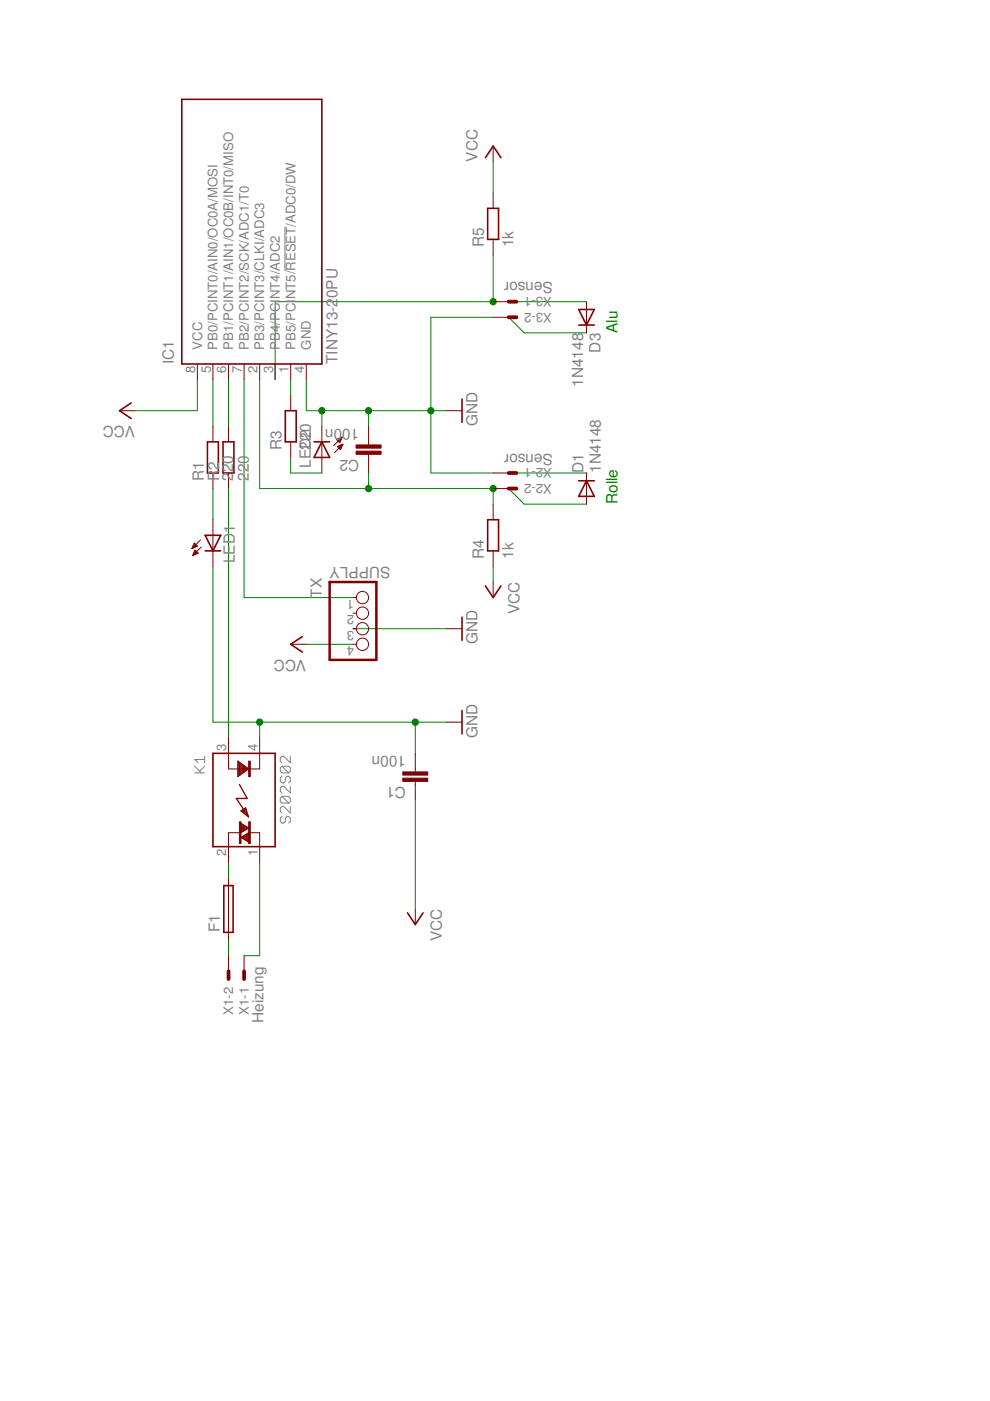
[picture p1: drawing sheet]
<svg xmlns="http://www.w3.org/2000/svg" width="210mm" height="297mm" viewBox="0 0 210 297" stroke-linecap="round" stroke-linejoin="round" font-family="sans-serif">
<g fill="#008000" stroke="#008000" stroke-width=".21">
<path d="M91.4 87.1h3.3z"/>
<path d="M78.1 87.1h13.3z"/>
<path d="M68.2 87.1h9.9z"/>
<path d="M64.9 87.1h3.3z"/>
<path d="M64.9 80.5v6.6z"/>
<path d="M91.4 100.3h13.2z"/>
<path d="M91.4 87.1v13.2z"/>
<path d="M78.1 87.1v3.3z"/>
<path d="M68.2 87.1v3.3z"/>
<path d="M91.4 67.3h13.2z"/>
<path d="M91.4 67.3v19.8z"/>
<path d="M74.8 133.3h19.9z"/>
<path d="M88.1 153.1h6.6z"/>
<path d="M55.1 153.1h33z"/>
<path d="M55.1 153.1v3.3z"/>
<path d="M45.1 120.1v33z"/>
<path d="M45.1 153.1h10z"/>
<path d="M88.1 153.1v6.6z"/>
<path d="M28.6 87.1h13.2z"/>
<path d="M41.8 80.5v6.6z"/>
<path d="M64.9 136.6h9.9z"/>
<path d="M104.6 120.1v3.3z"/>
<path d="M88.1 169.6v23.1z"/>
<path d="M104.6 34.3v6.6z"/>
<path d="M48.4 80.5v9.9z"/>
<path d="M48.4 103.6v52.8z"/>
<path d="M45.1 80.5v9.9z"/>
<path d="M45.1 103.6v6.6z"/>
<path d="M51.8 80.5v46.2z"/>
<path d="M51.8 126.7h23z"/>
<path d="M48.4 182.8v3.3z"/>
<path d="M48.4 199.3v3.3z"/>
<path d="M55.1 182.8v19.8z"/>
<path d="M51.8 202.6h3.3z"/>
<path d="M107.8 100.3h16.6z"/>
<path d="M111.1 106.9h13.3z"/>
<path d="M107.8 103.6l3.3 3.3z"/>
<path d="M104.6 103.6v3.3z"/>
<path d="M78.1 103.6h26.5z"/>
<path d="M55.1 103.6h23z"/>
<path d="M55.1 80.5v23.1z"/>
<path d="M78.1 100.3v3.3z"/>
<path d="M61.6 80.5v3.3z"/>
<path d="M61.6 97v3.3z"/>
<path d="M61.6 100.3h6.6z"/>
<path d="M58.3 64v16.5z"/>
<path d="M58.3 64h46.3z"/>
<path d="M104.6 54.1v9.9z"/>
<path d="M107.8 64h16.6z"/>
<path d="M111.1 70.6h13.3z"/>
<path d="M107.8 67.3l3.3 3.3z"/>
<circle cx="91.3" cy="87.1" r=".67"/>
<circle cx="78.1" cy="87.1" r=".67"/>
<circle cx="68.2" cy="87.1" r=".67"/>
<circle cx="55" cy="153.1" r=".67"/>
<circle cx="88" cy="153.1" r=".67"/>
<circle cx="104.6" cy="103.6" r=".67"/>
<circle cx="78.1" cy="103.6" r=".67"/>
<circle cx="104.6" cy="64" r=".67"/>
</g>
<g fill="#800000" stroke="#800000" stroke-width=".21">
<path d="M61.6 77.2v3.3z"/>
<path d="M55.1 77.2v3.3z"/>
<path d="M58.3 77.2v3.3z"/>
<path d="M45.1 77.2v3.3z"/>
<path d="M48.4 77.2v3.3z"/>
<path d="M51.8 77.2v3.3z"/>
<path d="M41.8 77.2v3.3z"/>
<path d="M64.9 77.2v3.3z"/>
<path d="M45.1 90.4v3.3z"/>
<path d="M45.1 100.3v3.3z"/>
<path d="M88.1 166.3v3.3z"/>
<path d="M88.1 159.7v3.3z"/>
<path d="M88.1 165.6v.7z"/>
<path d="M88.1 163v.7z"/>
<path d="M74.8 126.7h.8z"/>
<path d="M74.8 130h.8z"/>
<path d="M74.8 133.3h.8z"/>
<path d="M74.8 136.6h.8z"/>
<path d="M78.1 97v3.3z"/>
<path d="M78.1 90.4v3.3z"/>
<path d="M78.1 96.3v.7z"/>
<path d="M78.1 93.7v.6z"/>
<path d="M45.1 116.8v3.3z"/>
<path d="M45.1 110.2v3.3z"/>
<path d="M45.1 113.5v3.3z"/>
<path d="M42.5 114.5l-1.8 1.8z"/>
<path d="M40.9 117.8l1.8-1.8z"/>
<path d="M41.2 115.1l-.5 1.2z"/>
<path d="M41.2 115.1l.6 .7z"/>
<path d="M40.7 116.3l1.1-.5z"/>
<path d="M41.6 115.6v.3z"/>
<path d="M41.5 115.4v.6z"/>
<path d="M41.3 115.3v.7z"/>
<path d="M41.1 115.3v.8z"/>
<path d="M41 115.6v.6z"/>
<path d="M40.8 116v.2z"/>
<path d="M41.3 116.6l-.4 1.2z"/>
<path d="M41.3 116.6l.7 .7z"/>
<path d="M40.9 117.8l1.1-.5z"/>
<path d="M41.8 117.1v.3z"/>
<path d="M41.6 116.9v.6z"/>
<path d="M41.5 116.8v.7z"/>
<path d="M41.3 116.7v.9z"/>
<path d="M41.1 117.1v.6z"/>
<path d="M41 117.5v.2z"/>
<path d="M68.2 90.4v3.3z"/>
<path d="M68.2 97v3.3z"/>
<path d="M68.2 93.7v3.3z"/>
<path d="M70.9 96l1.8-1.8z"/>
<path d="M70.7 94.5l1.8-1.8z"/>
<path d="M72.7 94.2l-.5 1.1z"/>
<path d="M71.5 94.7l.7 .6z"/>
<path d="M71.5 94.7l1.2-.5z"/>
<path d="M72.6 94.2v.3z"/>
<path d="M72.4 94.3v.6z"/>
<path d="M72.2 94.4v.8z"/>
<path d="M72.1 94.4v.8z"/>
<path d="M71.9 94.5v.5z"/>
<path d="M71.8 94.6v.3z"/>
<path d="M72.5 92.7l-.4 1.2z"/>
<path d="M71.4 93.2l.7 .7z"/>
<path d="M71.4 93.2l1.1-.5z"/>
<path d="M72.4 92.8v.2z"/>
<path d="M72.2 92.8v.6z"/>
<path d="M72.1 92.9v.9z"/>
<path d="M71.9 93v.7z"/>
<path d="M71.8 93v.6z"/>
<path d="M71.6 93.1v.3z"/>
<path d="M94.7 87.1h3.3z"/>
<path d="M94.7 153.1h3.3z"/>
<path d="M25.3 87.1h3.3z"/>
<path d="M61.6 136.6h3.3z"/>
<path d="M48.4 156.4v3.3z"/>
<path d="M55.1 156.4v3.3z"/>
<path d="M48.4 179.5v3.3z"/>
<path d="M55.1 179.5v3.3z"/>
<path d="M48.4 163h6.7z"/>
<path d="M50.4 161.4v3.3z"/>
<path d="M50.4 164.7l2.3-1.7z"/>
<path d="M50.4 161.4l2.3 1.6z"/>
<path d="M52.6 162.9v.2z"/>
<path d="M52.5 162.8v.4z"/>
<path d="M52.3 162.7v.6z"/>
<path d="M52.1 162.6v.8z"/>
<path d="M51.9 162.5v1.1z"/>
<path d="M51.8 162.3v1.4z"/>
<path d="M51.6 162.2v1.6z"/>
<path d="M51.5 162.1v1.8z"/>
<path d="M51.3 162v2z"/>
<path d="M51.1 161.9v2.3z"/>
<path d="M50.9 161.7v2.6z"/>
<path d="M50.8 161.6v2.8z"/>
<path d="M50.6 161.5v3z"/>
<path d="M50.5 161.4v3.2z"/>
<path d="M48.4 176.5v3.4z"/>
<path d="M55.1 176.5v3z"/>
<path d="M48.4 176.5h2.4z"/>
<path d="M53.1 176.5h2z"/>
<path d="M51.1 177.5l1.6-1z"/>
<path d="M52.7 176.5v2z"/>
<path d="M51.1 177.5l1.6 1z"/>
<path d="M52.6 176.6v1.9z"/>
<path d="M52.5 176.7v1.7z"/>
<path d="M52.3 176.8v1.5z"/>
<path d="M52.1 176.9v1.3z"/>
<path d="M51.9 177v1.1z"/>
<path d="M51.8 177.1v.9z"/>
<path d="M51.6 177.2v.7z"/>
<path d="M51.5 177.3v.5z"/>
<path d="M51.3 177.4v.3z"/>
<path d="M48.4 159.7v3.3z"/>
<path d="M55.1 159.7v3.3z"/>
<path d="M51.1 171.9l1-.6z"/>
<path d="M52.1 171.3l.6 1.9z"/>
<path d="M51.1 171.9l1.6 1.3z"/>
<path d="M52.6 172.9v.3z"/>
<path d="M52.5 172.4v.6z"/>
<path d="M52.3 171.9v1z"/>
<path d="M52.1 171.4v1.4z"/>
<path d="M51.9 171.3v1.3z"/>
<path d="M51.8 171.5v1z"/>
<path d="M51.6 171.6v.8z"/>
<path d="M51.5 171.7v.5z"/>
<path d="M51.3 171.8v.3z"/>
<path d="M51.1 176.5l1.6-.9z"/>
<path d="M51.1 174.6v1.9z"/>
<path d="M51.1 174.6l1.6 1z"/>
<path d="M52.6 175.5v.1z"/>
<path d="M52.5 175.4v.3z"/>
<path d="M52.3 175.3v.5z"/>
<path d="M52.1 175.2v.7z"/>
<path d="M51.9 175.1v.9z"/>
<path d="M51.8 175v1.1z"/>
<path d="M51.6 174.9v1.3z"/>
<path d="M51.5 174.8v1.5z"/>
<path d="M51.3 174.7v1.7z"/>
<path d="M48.4 90.4v3.3z"/>
<path d="M48.4 100.3v3.3z"/>
<path d="M94.7 133.3h3.3z"/>
<path d="M48.4 186.1v3.3z"/>
<path d="M48.4 196v3.3z"/>
<path d="M48.4 189.4v6.6z"/>
<path d="M51.8 202.6v3.3z"/>
<path d="M48.4 202.6v3.3z"/>
<path d="M88.1 192.7v3.3z"/>
<path d="M61.6 83.8v3.3z"/>
<path d="M61.6 93.7v3.3z"/>
<path d="M104.6 100.3h3.2z"/>
<path d="M104.6 103.6h3.2z"/>
<path d="M124.4 103.6v3.3z"/>
<path d="M124.4 100.3v3.3z"/>
<path d="M104.6 106.9v3.3z"/>
<path d="M104.6 116.8v3.3z"/>
<path d="M104.6 123.4v3.3z"/>
<path d="M124.4 64v3.3z"/>
<path d="M124.4 67.3v3.3z"/>
<path d="M104.6 64h3.2z"/>
<path d="M104.6 67.3h3.2z"/>
<path d="M104.6 40.9v3.3z"/>
<path d="M104.6 50.8v3.3z"/>
<path d="M104.6 31v3.3z"/>
</g>
<g fill="#800000" stroke="#800000" stroke-width=".34">
<path d="M38.5 21.1v56.1z"/>
<path d="M38.5 21.1h29.7z"/>
<path d="M68.2 21.1v56.1z"/>
<path d="M38.5 77.2h29.7z"/>
<path d="M46.3 93.7v6.6z"/>
<path d="M44 93.7v6.6z"/>
<path d="M44 93.7h2.3z"/>
<path d="M44 100.3h2.3z"/>
<path d="M46.8 113.5l-1.7 3.3z"/>
<path d="M43.5 113.5l1.6 3.3z"/>
<path d="M45.1 116.8h1.7z"/>
<path d="M43.5 116.8h1.6z"/>
<path d="M45.1 113.5h1.7z"/>
<path d="M43.5 113.5h1.6z"/>
<path d="M68.2 93.7l-1.6 3.3z"/>
<path d="M68.2 93.7l1.7 3.3z"/>
<path d="M66.6 93.7h1.6z"/>
<path d="M68.2 93.7h1.7z"/>
<path d="M66.6 97h1.6z"/>
<path d="M68.2 97h1.7z"/>
<path d="M98 84.6v5z"/>
<path d="M98 150.6v5z"/>
<path d="M25.3 87.1l2.5-1.7z"/>
<path d="M25.3 87.1l2.5 1.6z"/>
<path d="M61.6 136.6l2.5-1.6z"/>
<path d="M61.6 136.6l2.5 1.7z"/>
<path d="M45.1 159.7h3.3z"/>
<path d="M48.4 159.7h6.7z"/>
<path d="M55.1 159.7h3.2z"/>
<path d="M58.3 159.7v19.8z"/>
<path d="M45.1 179.5h13.2z"/>
<path d="M45.1 159.7v19.8z"/>
<path d="M49.6 93.7v6.6z"/>
<path d="M47.3 93.7v6.6z"/>
<path d="M47.3 93.7h2.3z"/>
<path d="M47.3 100.3h2.3z"/>
<path d="M98 130.8v5z"/>
<path d="M49.4 187.8v9.9z"/>
<path d="M47.5 187.8v9.9z"/>
<path d="M47.5 187.8h1.9z"/>
<path d="M47.5 197.7h1.9z"/>
<path d="M86.4 193.5l1.7 2.5z"/>
<path d="M89.7 193.5l-1.6 2.5z"/>
<path d="M62.8 87.1v6.6z"/>
<path d="M60.5 87.1v6.6z"/>
<path d="M60.5 87.1h2.3z"/>
<path d="M60.5 93.7h2.3z"/>
<path d="M124.4 101.9l1.6 3.3z"/>
<path d="M124.4 101.9l-1.7 3.3z"/>
<path d="M122.7 101.9h1.7z"/>
<path d="M122.7 105.2h3.3z"/>
<path d="M124.4 101.9h1.6z"/>
<path d="M105.7 110.2v6.6z"/>
<path d="M103.4 110.2v6.6z"/>
<path d="M103.4 110.2h2.3z"/>
<path d="M103.4 116.8h2.3z"/>
<path d="M102.9 124.2l1.7 2.5z"/>
<path d="M106.2 124.2l-1.6 2.5z"/>
<path d="M122.7 65.6l1.7 3.3z"/>
<path d="M126 65.6l-1.6 3.3z"/>
<path d="M124.4 68.9h1.6z"/>
<path d="M122.7 65.6h3.3z"/>
<path d="M122.7 68.9h1.7z"/>
<path d="M105.7 44.2v6.6z"/>
<path d="M103.4 44.2v6.6z"/>
<path d="M103.4 44.2h2.3z"/>
<path d="M103.4 50.8h2.3z"/>
<path d="M104.6 31l1.6 2.4z"/>
<path d="M104.6 31l-1.7 2.4z"/>
</g>
<g fill="#800000" stroke="#800000" stroke-width=".21">
<path d="M85.4 163.7h5.3v.6h-5.3z"/>
<path d="M85.4 165h5.3v.7h-5.3z"/>
<path d="M75.5 94.3h5.3v.7h-5.3z"/>
<path d="M75.5 95.7h5.3v.6h-5.3z"/>
<path d="M52.7 161.4h.4v3.3h-.4z"/>
<path d="M50.8 174.2h.3v4.7h-.3z"/>
<path d="M52.7 174.2h.4v4.7h-.4z"/>
</g>
<g fill="none" stroke="#800000" stroke-width=".21">
<circle cx="76.8" cy="130" r="1.3"/>
<circle cx="76.8" cy="136.6" r="1.3"/>
<circle cx="76.8" cy="133.3" r="1.3"/>
<circle cx="76.8" cy="126.7" r="1.3"/>
</g>
<g fill="#800000" stroke="#800000" stroke-width=".53">
<path d="M69.9 139.9h9.9z"/>
<path d="M79.8 123.4v16.5z"/>
<path d="M69.9 123.4h9.9z"/>
<path d="M69.9 123.4v16.5z"/>
</g>
<g fill="#800000" stroke="#800000" stroke-width=".28">
<path d="M50.8 166.3l1.6 3z"/>
<path d="M50.1 169.3h2.3z"/>
<path d="M50.1 169.3l1.7 2.5z"/>
</g>
<g fill="#800000" stroke="#800000" stroke-width=".8">
<path d="M51.8 205.9v1.7z"/>
<path d="M48.4 205.9v1.7z"/>
<path d="M107.8 100.3h1.7z"/>
<path d="M107.8 103.6h1.7z"/>
<path d="M107.8 64h1.7z"/>
<path d="M107.8 67.3h1.7z"/>
</g>
<g fill="#808080" stroke="#808080" stroke-width=".21">
<path d="M60.4 48v9.4z"/>
<path d="M41.3 163.9h2.1z"/>
<path d="M41.3 162.5l1.4 1.4z"/>
<path d="M42.3 163.5l1.1-1z"/>
<path d="M41.3 161l.7 .7z"/>
<path d="M41.3 161h2.1z"/>
<path d="M43.4 160.3v1.4z"/>
<path d="M59.8 173.1l-.4 .4z"/>
<path d="M59.4 173.5v.7z"/>
<path d="M59.4 174.2l.4 .3z"/>
<path d="M59.8 174.5h.3z"/>
<path d="M60.1 174.5l.4-.3z"/>
<path d="M60.5 173.5v.7z"/>
<path d="M60.8 173.1l-.3 .4z"/>
<path d="M60.8 173.1h.4z"/>
<path d="M61.2 173.1l.4 .4z"/>
<path d="M61.6 173.5v.7z"/>
<path d="M61.6 174.2l-.4 .3z"/>
<path d="M61.6 171v1.4z"/>
<path d="M60.1 171l1.5 1.4z"/>
<path d="M59.8 171h.3z"/>
<path d="M59.8 171l-.4 .3z"/>
<path d="M59.4 171.3v.7z"/>
<path d="M59.4 172l.4 .4z"/>
<path d="M59.8 170.3h1.4z"/>
<path d="M59.4 169.9l.4 .4z"/>
<path d="M59.4 169.2v.7z"/>
<path d="M59.4 169.2l.4-.4z"/>
<path d="M59.8 168.8h1.4z"/>
<path d="M61.2 168.8l.4 .4z"/>
<path d="M61.6 169.2v.7z"/>
<path d="M61.6 169.9l-.4 .4z"/>
<path d="M59.8 168.8l1.4 1.5z"/>
<path d="M61.6 166.7v1.4z"/>
<path d="M60.1 166.7l1.5 1.4z"/>
<path d="M59.8 166.7h.3z"/>
<path d="M59.8 166.7l-.4 .4z"/>
<path d="M59.4 167.1v.7z"/>
<path d="M59.4 167.8l.4 .3z"/>
<path d="M59.8 164.6l-.4 .3z"/>
<path d="M59.4 164.9v.7z"/>
<path d="M59.4 165.6l.4 .4z"/>
<path d="M59.8 166h.3z"/>
<path d="M60.1 166l.4-.4z"/>
<path d="M60.5 164.9v.7z"/>
<path d="M60.8 164.6l-.3 .3z"/>
<path d="M60.8 164.6h.4z"/>
<path d="M61.2 164.6l.4 .3z"/>
<path d="M61.6 164.9v.7z"/>
<path d="M61.2 166l.4-.4z"/>
<path d="M59.8 163.9h1.4z"/>
<path d="M59.4 163.5l.4 .4z"/>
<path d="M59.4 162.8v.7z"/>
<path d="M59.4 162.8l.4-.3z"/>
<path d="M59.8 162.5h1.4z"/>
<path d="M61.2 162.5l.4 .3z"/>
<path d="M61.6 162.8v.7z"/>
<path d="M61.6 163.5l-.4 .4z"/>
<path d="M59.8 162.5l1.4 1.4z"/>
<path d="M61.6 160.3v1.4z"/>
<path d="M60.1 160.3l1.5 1.4z"/>
<path d="M59.8 160.3h.3z"/>
<path d="M59.4 160.7l.4-.4z"/>
<path d="M59.4 160.7v.7z"/>
<path d="M59.4 161.4l.4 .3z"/>
</g>
<g font-size="3.3" fill="#808080">
<text x="101.3" y="34.3" transform="rotate(-90 101.3 34.3)">VCC</text>
<text x="102.6" y="52.4" transform="rotate(-90 102.6 52.4)">R5</text>
<text x="108.8" y="52.4" transform="rotate(-90 108.8 52.4)">1k</text>
<text x="117.2" y="59.8" transform="rotate(-180 117.2 59.8)">Sensor</text>
<text x="71.5" y="63.2" transform="rotate(-90 71.5 63.2)">0PU</text>
<text x="36.9" y="77.2" transform="rotate(-90 36.9 77.2)">IC1</text>
<text x="71.5" y="77.2" transform="rotate(-90 71.5 77.2)">TINY13-2</text>
<text x="127.3" y="74.7" transform="rotate(-90 127.3 74.7)">D3</text>
<text x="123.7" y="82" transform="rotate(-90 123.7 82)">1N4148</text>
<text x="28.6" y="90.4" transform="rotate(-180 28.6 90.4)">VCC</text>
<text x="59.7" y="95.3" transform="rotate(-90 59.7 95.3)">R3</text>
<text x="65.9" y="95.2" transform="rotate(-90 65.9 95.2)">D2</text>
<text x="76.2" y="90.9" transform="rotate(-180 76.2 90.9)">100n</text>
<text x="101.3" y="90.4" transform="rotate(-90 101.3 90.4)">GND</text>
<text x="43.2" y="101.9" transform="rotate(-90 43.2 101.9)">R1</text>
<text x="46.5" y="101.9" transform="rotate(-90 46.5 101.9)">R2</text>
<text x="49.4" y="101.9" transform="rotate(-90 49.4 101.9)">2</text>
<text x="49.4" y="100.1" transform="rotate(-90 49.4 100.1)">20</text>
<text x="52.7" y="101.9" transform="rotate(-90 52.7 101.9)">220</text>
<text x="65.9" y="99.2" transform="rotate(-90 65.9 99.2)">LE220</text>
<text x="76.2" y="97.5" transform="rotate(-180 76.2 97.5)">C2</text>
<text x="117.2" y="96.2" transform="rotate(-180 117.2 96.2)">Sensor</text>
<text x="123.7" y="100.3" transform="rotate(-90 123.7 100.3)">D1</text>
<text x="127.4" y="100.3" transform="rotate(-90 127.4 100.3)">1N4148</text>
<text x="49.8" y="119.4" transform="rotate(-90 49.8 119.4)">LED1</text>
<text x="102.6" y="118.4" transform="rotate(-90 102.6 118.4)">R4</text>
<text x="108.8" y="118.4" transform="rotate(-90 108.8 118.4)">1k</text>
<text x="82.8" y="120.3" transform="rotate(-180 82.8 120.3)">SUPPLY</text>
<text x="68.2" y="126.7" transform="rotate(-90 68.2 126.7)">TX</text>
<text x="110.2" y="130.3" transform="rotate(-90 110.2 130.3)">VCC</text>
<text x="101.3" y="136.6" transform="rotate(-90 101.3 136.6)">GND</text>
<text x="64.9" y="139.9" transform="rotate(-180 64.9 139.9)">VCC</text>
<text x="86.1" y="160.2" transform="rotate(-180 86.1 160.2)">100n</text>
<text x="101.3" y="156.4" transform="rotate(-90 101.3 156.4)">GND</text>
<text x="86.1" y="166.8" transform="rotate(-180 86.1 166.8)">C1</text>
<text x="46.6" y="197.7" transform="rotate(-90 46.6 197.7)">F1</text>
<text x="93.7" y="199.6" transform="rotate(-90 93.7 199.6)">VCC</text>
<text x="55.9" y="216.9" transform="rotate(-90 55.9 216.9)">Heizung</text>
</g>
<g font-size="3.3" fill="#008000">
<text x="131" y="70.6" transform="rotate(-90 131 70.6)">Alu</text>
<text x="131" y="106.9" transform="rotate(-90 131 106.9)">Rolle</text>
</g>
<g font-size="2.8" fill="#808080">
<text x="59.3" y="63.4" transform="rotate(-90 59.3 63.4)">NT4/ADC2</text>
<text x="62.6" y="63.4" transform="rotate(-90 62.6 63.4)">NT5/RESET/ADC0/DW</text>
<text x="117" y="63" transform="rotate(-180 117 63)">X3-1</text>
<text x="117" y="66.3" transform="rotate(-180 117 66.3)">X3-2</text>
<text x="42.8" y="74.1" transform="rotate(-90 42.8 74.1)">VCC</text>
<text x="46.1" y="74.1" transform="rotate(-90 46.1 74.1)">PB0/PCINT0/AIN0/OC0A/MOSI</text>
<text x="49.4" y="74.1" transform="rotate(-90 49.4 74.1)">PB1/PCINT1/AIN1/OC0B/INT0/MISO</text>
<text x="52.7" y="74.1" transform="rotate(-90 52.7 74.1)">PB2/PCINT2/SCK/ADC1/T0</text>
<text x="56" y="74.1" transform="rotate(-90 56 74.1)">PB3/PCINT3/CLKI/ADC3</text>
<text x="59.3" y="74.1" transform="rotate(-90 59.3 74.1)">PB4/PCI</text>
<text x="62.6" y="74.1" transform="rotate(-90 62.6 74.1)">PB5/PCI</text>
<text x="65.9" y="74.1" transform="rotate(-90 65.9 74.1)">GND</text>
<text x="41.4" y="79.2" transform="rotate(-90 41.4 79.2)">8</text>
<text x="44.7" y="79.2" transform="rotate(-90 44.7 79.2)">5</text>
<text x="48" y="79.2" transform="rotate(-90 48 79.2)">6</text>
<text x="51.3" y="79.2" transform="rotate(-90 51.3 79.2)">7</text>
<text x="54.6" y="79.2" transform="rotate(-90 54.6 79.2)">2</text>
<text x="57.9" y="79.2" transform="rotate(-90 57.9 79.2)">3</text>
<text x="61.2" y="79.2" transform="rotate(-90 61.2 79.2)">1</text>
<text x="64.5" y="79.2" transform="rotate(-90 64.5 79.2)">4</text>
<text x="117" y="99.3" transform="rotate(-180 117 99.3)">X2-1</text>
<text x="117" y="102.6" transform="rotate(-180 117 102.6)">X2-2</text>
<text x="75.1" y="127.2" transform="rotate(-180 75.1 127.2)">1</text>
<text x="75.1" y="130.5" transform="rotate(-180 75.1 130.5)">2</text>
<text x="75.1" y="133.8" transform="rotate(-180 75.1 133.8)">3</text>
<text x="75.1" y="137.1" transform="rotate(-180 75.1 137.1)">4</text>
<text x="48" y="159.2" transform="rotate(-90 48 159.2)">3</text>
<text x="54.6" y="159.2" transform="rotate(-90 54.6 159.2)">4</text>
<text x="48" y="181.5" transform="rotate(-90 48 181.5)">2</text>
<text x="54.6" y="181.5" transform="rotate(-90 54.6 181.5)">1</text>
<text x="49.4" y="215.1" transform="rotate(-90 49.4 215.1)">X1-2</text>
<text x="52.7" y="215.1" transform="rotate(-90 52.7 215.1)">X1-1</text>
</g>
</svg>
